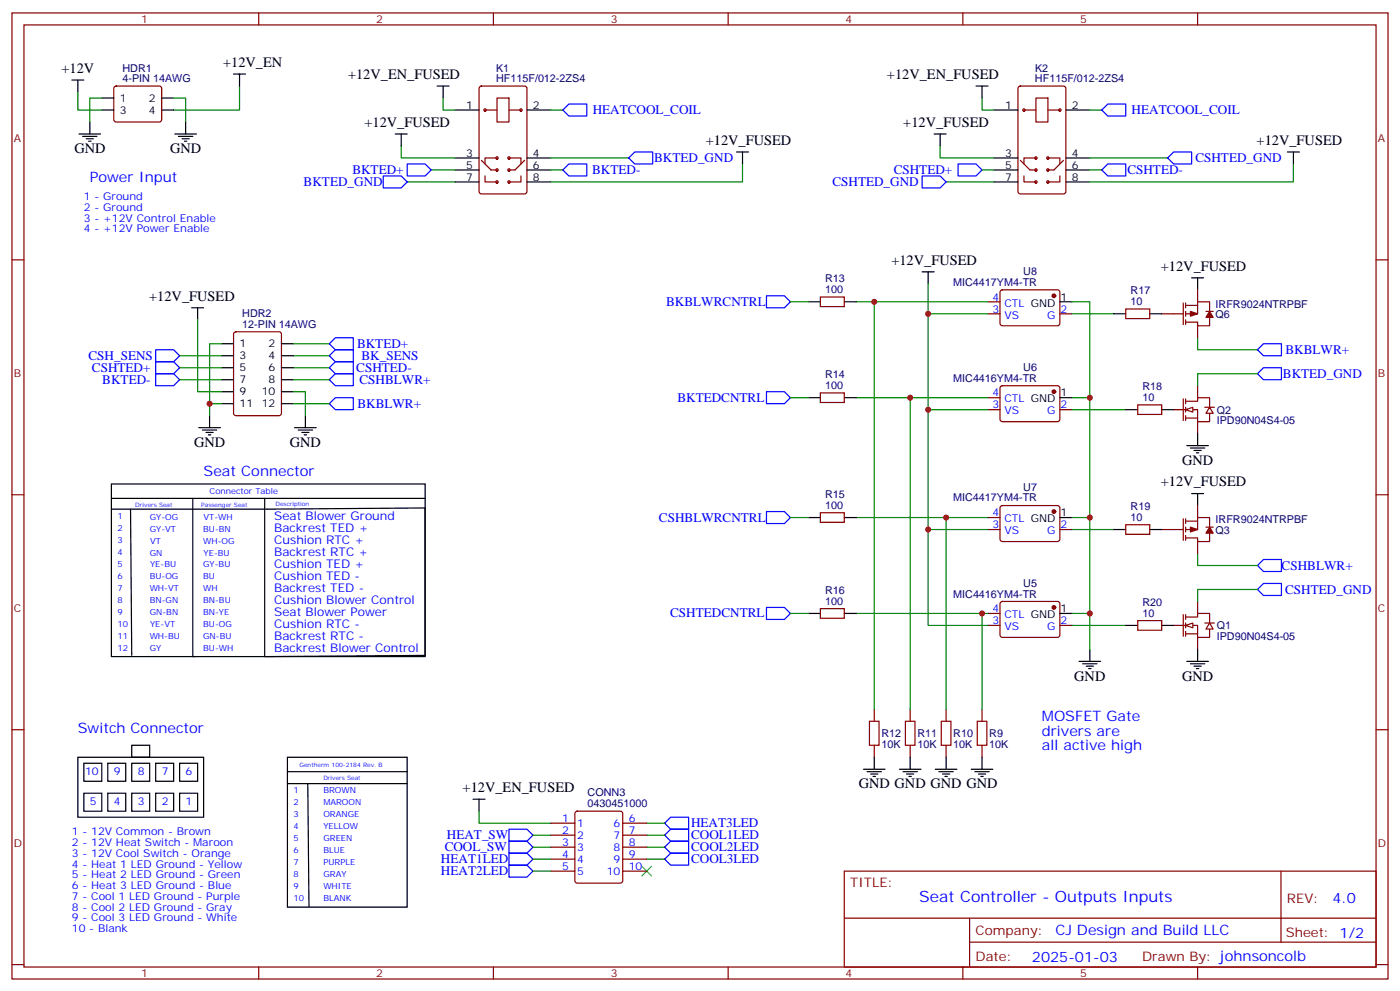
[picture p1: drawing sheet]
<svg xmlns="http://www.w3.org/2000/svg" width="412mm" height="292mm" viewBox="0 0 412 292" stroke-linecap="round" stroke-linejoin="round" font-family="sans-serif">
<g fill="none" stroke="#870000" stroke-width=".35">
<path d="M3.5 3.8h405.4v284.3h-405.4zM7.1 7.3h398.2v277.3h-398.2zM76.2 3.8v3.5M145.3 3.8v3.5M214.5 3.8v3.5M283.6 3.8v3.5M352.8 3.8v3.5M141.3 25.5l.5-.2h12.7l.7 .5v30.6l-.4 .6-13 .1-.6-.5-.1-30.6zM142.9 32.4h3.5M146.4 28.9h3.5v7h-3.5zM149.9 32.4h3.6M300.1 25.5l.5-.2h12.7l.6 .5 .1 30.6-.5 .6-12.9 .1-.7-.5v-30.6z"/>
<path d="M301.6 32.4h3.6M305.2 28.9h3.5v7h-3.5zM308.7 32.4h3.5M141.8 47.2l2.8 2.8h1.8M142.9 51.8v1.8h3.5M146.4 46.5h-3.5v1.8M149.9 46.5h3.6v1.8M153.5 51.8v1.8h-3.6M154.5 47.2l-2.8 2.8h-1.8M300.6 47.2l2.8 2.8h1.8M301.6 51.8v1.8h3.6M305.2 46.5h-3.6v1.8"/>
<path d="M308.7 46.5h3.5v1.8M312.2 51.8v1.8h-3.5M313.3 47.2l-2.9 2.8h-1.7M3.5 76.5h3.6M405.3 76.5h3.6M342.2 92.4h6.3M348.5 89.2v6.3M349.2 89.2v1.4M349.2 91.7v1.4M349.2 94.1v1.4M349.2 89.9h3.6M352.8 88.8h3.5v2.9"/>
<path d="M352.8 88.8v3.6h-3.6M352.8 85.3v3.5M352.8 95.9v3.5M355.2 91.7h2.2M356.3 93.4v2.5h-3.5v-1.1h-3.6M3.5 145.6h3.6M342.2 155.9h6.3M348.5 152.7v6.3M349.2 153.4h3.6M349.2 152.7v1.4M349.2 155.2v1.4M349.2 157.6v1.4"/>
<path d="M352.8 152.3h3.5v2.9M352.8 152.3v3.6h-3.6M352.8 148.8v3.5M352.8 159.4v3.5M355.2 155.2h2.2M356.3 156.9v2.5h-3.5v-1.1h-3.6M405.3 145.6h3.6M352.8 177v3.6M345.7 184.1h7.1v3.5h3.5v-2.5M348.5 180.9v6.4M349.2 181.6h3.6v-1h3.5v2.8M349.2 180.9v1.4"/>
<path d="M349.2 183.4v1.4M349.2 185.8v1.5M349.2 186.5h3.6M352.8 187.6v3.5M354.9 183.4h2.8M3.5 214.8h3.6M405.3 214.8h3.6M169.6 239l.4-.2h12.7l.7 .4v20l-.4 .7h-13l-.6-.4-.1-20zM162.3 242.3h7M162.3 245.8h7M162.3 249.3h7M162.3 252.9h7"/>
<path d="M162.3 256.4h7M183.4 242.3h7.1M183.4 245.8h7.1M183.4 249.3h7.1M183.4 252.9h7.1M183.4 256.4h7.1M248.7 256.4h156.6v28.2h-156.6zM377.3 256.4v20.9M248.7 270.2h156.5M285.6 277.3h119.6M285.6 270.2v14.2M3.5 283.9h3.6"/>
<path d="M76.2 284.6v3.5M145.3 284.6v3.5M214.5 284.6v3.5M283.6 284.6v3.5M352.8 284.6v3.5M405.3 283.9h3.6"/>
<circle cx="142.9" cy="32.4" r=".35"/>
<circle cx="153.5" cy="32.4" r=".35"/>
<circle cx="301.6" cy="32.4" r=".35"/>
<circle cx="312.2" cy="32.4" r=".35"/>
<circle cx="146.4" cy="50" r=".35"/>
<circle cx="146.4" cy="53.6" r=".35"/>
<circle cx="146.4" cy="46.5" r=".35"/>
<circle cx="149.9" cy="46.5" r=".35"/>
<circle cx="149.9" cy="50" r=".35"/>
<circle cx="149.9" cy="53.6" r=".35"/>
<circle cx="305.2" cy="46.5" r=".35"/>
<circle cx="305.2" cy="50" r=".35"/>
<circle cx="305.2" cy="53.6" r=".35"/>
<circle cx="308.7" cy="46.5" r=".35"/>
<circle cx="308.7" cy="50" r=".35"/>
<circle cx="308.7" cy="53.6" r=".35"/>
</g>
<g fill="none" stroke="#00f" stroke-width=".35">
<path d="M167.6 30.6h5.3v3.5h-5.3l-1.8-1.7zM326.3 30.6h5.3v3.5h-5.3l-1.7-1.7zM119.9 48.3h5.3l1.8 1.7-1.8 1.8h-5.3zM167.6 48.3h5.3v3.5h-5.3l-1.8-1.8zM282.2 48.3h5.3l1.8 1.7-1.8 1.8h-5.3zM326.3 48.3h5.3v3.5h-5.3l-1.7-1.8zM225.8 87.1h5.3l1.7 1.7-1.7 1.8h-5.3zM45.9 102.9h5.3l1.7 1.8-1.7 1.8h-5.3zM45.9 110h5.3l1.7 1.8-1.7 1.7h-5.3zM98.8 110h5.3v3.5h-5.3l-1.8-1.7zM98.8 117.1h5.3v3.5h-5.3l-1.8-1.8zM225.8 115.3h5.3l1.7 1.8-1.7 1.7h-5.3z"/>
<path d="M370.4 102.9l1.8-1.7h5.3v3.5h-5.3zM370.4 110l1.8-1.8h5.3v3.6h-5.3zM225.8 150.6h5.3l1.7 1.7-1.7 1.8h-5.3zM225.8 178.8h5.3l1.7 1.8-1.7 1.7h-5.3zM372.2 171.7h5.3v3.6h-5.3l-1.8-1.8zM372.2 164.7h5.3v3.5h-5.3l-1.8-1.8zM149.9 244.1h5.3l1.8 1.7-1.8 1.8h-5.3zM149.9 247.6h5.3l1.8 1.7-1.8 1.8h-5.3zM149.9 251.1h5.3l1.8 1.8-1.8 1.7h-5.3zM149.9 254.6h5.3l1.8 1.8-1.8 1.8h-5.3zM195.8 242.3l1.8-1.8h5.2v3.6h-5.2zM195.8 245.8l1.8-1.7h5.2v3.5h-5.2z"/>
<path d="M195.8 249.3l1.8-1.7h5.2v3.5h-5.2zM197.6 251.1h5.2v3.5h-5.2l-1.8-1.7z"/>
</g>
<g fill="none" stroke="#008700" stroke-width=".35">
<path d="M30 28.9h-3.5v7M70.6 25.3v7.1h-19.4M130.5 28.9v3.5h3.6M162.3 32.4h3.5M289.3 28.9v3.5h3.5M321 32.4h3.6M118.2 43v3.5h15.9M119.9 53.6h14.2M127 50h7.1M162.3 50h3.5M162.3 46.5h22.9M218.7 48.3v5.3h-56.4"/>
<path d="M289.3 50h3.5M321 50h3.6M352.8 99.4v3.5h17.6M86.4 104.7h10.6M86.4 108.2h10.6M352.8 162.9v3.5h17.6M141.1 238.8v3.5h21.2M157 245.8h5.3M157 249.3h5.3M157 252.9h5.3M157 256.4h5.3M190.5 245.8h5.3"/>
<path d="M190.5 249.3h5.3M190.5 252.9h5.3M190.5 242.3h5.3"/>
</g>
<g fill="none" stroke="#000" stroke-width=".35">
<path d="M21.2 23.6h3.5M22.9 23.6v3.5M23.3 39.4h6.3M26.5 35.9v3.5M68.8 21.8h3.5M70.6 21.8v3.5M128.8 25.3h3.5M130.5 25.3v3.6M134.1 32.4h7M155.2 32.4h7.1M287.5 25.3h3.5M289.3 25.3v3.6"/>
<path d="M292.8 32.4h7.1M314 32.4h7M24.3 40.1h4.3M25.4 40.9h2.1M26.1 41.6h.7M134.1 46.5h7M134.1 50h7M134.1 53.6h7M155.2 46.5h7.1M155.2 50h7.1M155.2 53.6h7.1M292.8 46.5h7.1"/>
<path d="M292.8 50h7.1M292.8 53.6h7.1M314 46.5h7M314 50h7M314 53.6h7M351 81.8h3.5M352.8 81.8v3.5M32.8 142.5h92.4v50.8h-92.4zM32.8 146.7h92.4M32.8 149.9h45.9M38.5 149.9l.3 43M56.8 146.7v46.6h.7"/>
<path d="M351 145.3h3.5M352.8 145.3v3.5M38.8 219.4h5.3v3.5h-5.3zM22.9 222.9h37.1v17.6h-37.1zM24.7 224.6h5.3v5.3h-5.3zM24.7 233.5h5.3v5.3h-5.3zM31.7 224.6h5.3v5.3h-5.3zM31.7 233.5h5.3v5.3h-5.3zM38.8 224.6h5.3v5.3h-5.3zM38.8 233.5h5.3v5.3h-5.3zM45.9 224.6h5.3v5.3h-5.3zM45.9 233.5h5.3v5.3h-5.3z"/>
<path d="M52.9 224.6h5.3v5.3h-5.3zM52.9 233.5h5.3v5.3h-5.3zM84.7 222.9h35.2v44.1h-35.2zM84.7 230.6h35.2M84.7 227.1h35.2M90.7 230.6l.3 36.4M139.3 235.2h3.6M141.1 235.2v3.6"/>
</g>
<path d="M189.1 255l2.8 2.8M191.9 255l-2.8 2.8" fill="none" stroke="#3c3" stroke-width=".35"/>
<g fill="#870000" stroke="#870000" stroke-width=".35">
<path d="M350.7 155.2l2.1 .7-2.1 .7z"/>
<path d="M356.3 155.2l1.1 1.7h-2.2z"/>
<path d="M350.7 91.7l2.1 .7-2.1 .7z"/>
<path d="M356.3 91.7l1.1 1.7h-2.2z"/>
</g>
<g fill="#fff" stroke="#870000" stroke-width=".35">
<path d="M356.3 183.4l1.1 1.7h-2.2z"/>
<path d="M349.2 184.1l2.2-.7v1.4z"/>
</g>
<path d="M348.5 117.4v6.4M349.2 118.1h3.6v-1h3.5v2.8M349.2 117.4v1.4M349.2 119.9v1.4M352.8 113.5v3.6M354.9 119.9h2.8M345.7 120.6h7.1v3.5h3.5v-2.5M349.2 122.3v1.5M349.2 123h3.6M352.8 124.1v3.5" fill="none" stroke="#870000" stroke-width=".35"/>
<g fill="#fff" stroke="#870000" stroke-width=".35">
<path d="M356.3 119.9l1.1 1.7h-2.2z"/>
<path d="M349.2 120.6l2.2-.7v1.4z"/>
</g>
<g fill="none" stroke="#000" stroke-width=".35">
<path d="M30 28.9h3.5M30 32.4h3.5M47.6 28.9h3.6M47.6 32.4h3.6M51.5 39.4h6.4M54.7 35.9v3.5M116.4 39.4h3.5M118.2 39.4v3.6M275.2 39.4h3.5M276.9 39.4v3.6M52.6 40.1h4.2M53.6 40.9h2.1"/>
<path d="M54.3 41.6h.7M217 44.7h3.5M218.7 44.7v3.6M379.2 44.7h3.6M381 44.7v3.6M56.4 90.6h3.6M58.2 90.6v3.5M238.1 88.8h3.6M248.7 88.8h3.5M271.6 80h3.6M273.4 80v3.5M312.2 88.8h3.5"/>
<path d="M328.1 92.4h3.5M338.7 92.4h3.5M65.3 101.2h3.5M65.3 104.7h3.5M65.3 108.2h3.5M65.3 111.8h3.5M65.3 115.3h3.5M65.3 118.8h3.5M82.9 101.2h3.5M82.9 104.7h3.5M82.9 108.2h3.5M82.9 111.8h3.5"/>
<path d="M82.9 115.3h3.5M82.9 118.8h3.5M238.1 117.1h3.6M248.7 117.1h3.5M312.2 117.1h3.5M58.6 125.9h6.3M59.6 126.6h4.3M60.7 127.3h2.1M61.4 128h.7M61.7 122.3v3.6M86.8 125.9h6.3M87.8 126.6h4.3"/>
<path d="M88.9 127.3h2.1M89.6 128h.7M90 122.3v3.6M331.6 120.6h3.5M342.2 120.6h3.5M349.6 131.2h6.4M350.7 131.9h4.2M351.7 132.6h2.1M352.4 133.3h.7M352.8 127.6v3.6M78 146.7v46.6l47.2-.4v-43.4l-46.5 .4M238.1 152.3h3.6"/>
<path d="M248.7 152.3h3.5M312.2 152.3h3.5M328.1 155.9h3.5M338.7 155.9h3.5M238.1 180.6h3.6M248.7 180.6h3.5M312.2 180.6h3.5M317.9 194.7h6.3M318.9 195.4h4.2M320 196.1h2.1M320.7 196.8h.7M321 191.1v3.6"/>
<path d="M331.6 184.1h3.5M342.2 184.1h3.5M349.6 194.7h6.4M350.7 195.4h4.2M351.7 196.1h2.1M352.4 196.8h.7M352.8 191.1v3.6M254.4 226.4h6.3M255.4 227.1h4.2M256.5 227.8h2.1M257.2 228.5h.7M257.5 222.9v3.5"/>
<path d="M264.9 226.4h6.4M266 227.1h4.2M267.1 227.8h2.1M267.8 228.5h.7M268.1 222.9v3.5M275.5 226.4h6.4M276.6 227.1h4.2M277.6 227.8h2.2M278.3 228.5h.7M278.7 222.9v3.5M286.1 226.4h6.4M287.2 227.1h4.2"/>
<path d="M288.2 227.8h2.1M288.9 228.5h.7M289.3 222.9v3.5"/>
</g>
<path d="M112.9 51.8h5.3l1.7 1.8-1.7 1.7h-5.3zM187 44.7h5.3v3.6h-5.3l-1.8-1.8zM271.6 51.8h5.3l1.8 1.8-1.8 1.7h-5.3zM345.7 44.7h5.3v3.6h-5.3l-1.7-1.8zM98.8 99.4h5.3v3.5h-5.3l-1.8-1.7zM45.9 106.5h5.3l1.7 1.7-1.7 1.8h-5.3zM97 104.7l1.8-1.8h5.3v3.6h-5.3zM97 108.2l1.8-1.7h5.3v3.5h-5.3z" fill="none" stroke="#00f" stroke-width=".35"/>
<g fill="none" stroke="#008700" stroke-width=".35">
<path d="M22.9 27.1v5.3h7.1M51.2 28.9h3.5v7M276.9 43v3.5h15.9M278.7 53.6h14.1M321 46.5h23M381 48.3v5.3h-60M58.2 94.1v21.2h7.1M232.8 88.8h5.3M252.2 88.8h38.8M257.5 88.8v120M273.4 83.5v100.6h17.6M273.4 92.4h17.6"/>
<path d="M315.7 88.8h5.3v28.3M315.7 92.4h12.4M52.9 108.2h12.4M52.9 104.7h12.4M52.9 111.8h12.4M65.3 118.8h-3.6v3.5M65.3 101.2h-3.6v17.6M86.4 115.3h3.6v7M86.4 101.2h10.6M86.4 118.8h10.6M86.4 111.8h10.6M232.8 117.1h5.3"/>
<path d="M252.2 117.1h38.8M268.1 117.1v91.7M315.7 117.1h5.3v35.2M370.4 110h-17.6v3.5M273.4 120.6h17.6M315.7 120.6h15.9M232.8 152.3h5.3M252.2 152.3h38.8M273.4 155.9h17.6M278.7 152.3v56.5M315.7 152.3h5.3v28.3M315.7 155.9h12.4"/>
<path d="M370.4 173.5h-17.6v3.5M232.8 180.6h5.3M252.2 180.6h38.8M289.3 180.6v28.2M315.7 180.6h5.3v10.5M315.7 184.1h15.9"/>
</g>
<g fill="none" stroke="#870000" stroke-width=".35">
<path d="M33.7 25.5l.5-.2h12.7l.5 .2 .2 .5v9.5l-.7 .4-13-.1-.4-.6v-9.2zM69 97.9l.5-.3h12.7l.6 .5 .1 23.5-.5 .7h-12.9l-.7-.4v-23.5zM241.7 87.4h7v2.8h-7zM291 92.4h3.6M291 88.8h3.6M294.8 85.5l.5-.2 16.5 .1 .4 .6-.1 9.5-.6 .4-16.5-.1-.4-.6v-9.2zM312.2 92.4h3.5M331.6 90.9h7.1v2.9h-7.1zM241.7 115.6h7v2.9h-7zM291 117.1h3.6M294.8 113.7l.5-.2 16.5 .1 .4 .6-.1 9.5-.6 .4-16.5-.1-.4-.6v-9.2zM335.1 119.2h7.1v2.8h-7.1z"/>
<path d="M291 120.6h3.6M312.2 120.6h3.5M241.7 150.9h7v2.8h-7zM291 155.9h3.6M291 152.3h3.6M294.8 149l.5-.2 16.5 .1 .4 .6-.1 9.5-.6 .4-16.5-.1-.4-.6v-9.2zM312.2 155.9h3.5M331.6 154.4h7.1v2.9h-7.1zM241.7 179.1h7v2.9h-7zM294.8 177.2l.5-.2 16.5 .1 .4 .6-.1 9.5-.6 .4-16.5-.1-.4-.6v-9.2zM291 184.1h3.6M291 180.6h3.6"/>
<path d="M312.2 184.1h3.5M335.1 182.7h7.1v2.8h-7.1zM257.5 208.8v3.5M257.5 219.4v3.5M268.1 208.8v3.5M268.1 219.4v3.5M278.7 208.8v3.5M278.7 219.4v3.5M289.3 208.8v3.5M289.3 219.4v3.5"/>
</g>
<g fill="#870000" stroke="#870000" stroke-width=".35">
<circle cx="310.4" cy="178.8" r=".53"/>
<circle cx="310.4" cy="115.3" r=".53"/>
<circle cx="310.4" cy="150.6" r=".53"/>
<circle cx="310.4" cy="87.1" r=".53"/>
</g>
<path d="M256.1 212.3h2.8v7.1h-2.8zM266.7 212.3h2.8v7.1h-2.8zM277.3 212.3h2.8v7.1h-2.8zM287.9 212.3h2.8v7.1h-2.8z" fill="none" stroke="#a10000" stroke-width=".35"/>
<g fill="#c00">
<circle cx="61.7" cy="118.8" r=".88"/>
<circle cx="321" cy="180.6" r=".88"/>
<circle cx="321" cy="152.3" r=".88"/>
<circle cx="321" cy="117.1" r=".88"/>
<circle cx="273.4" cy="155.9" r=".88"/>
<circle cx="273.4" cy="120.6" r=".88"/>
<circle cx="273.4" cy="92.4" r=".88"/>
<circle cx="289.3" cy="180.6" r=".88"/>
<circle cx="278.7" cy="152.3" r=".88"/>
<circle cx="268.1" cy="117.1" r=".88"/>
<circle cx="257.5" cy="88.8" r=".88"/>
</g>
<text font-size="4.6" fill="#00f" x="270.8" y="265.4">Seat Controller - Outputs Inputs</text>
<g font-size="4.2">
<text x="18.1" y="21.5">+12V</text>
<text x="65.7" y="19.7">+12V_EN</text>
<text x="102.5" y="23.2">+12V_EN_FUSED</text>
<text x="261.3" y="23.2">+12V_EN_FUSED</text>
<text x="107.3" y="37.3">+12V_FUSED</text>
<text x="266.1" y="37.3">+12V_FUSED</text>
<text x="21.9" y="45.1">GND</text>
<text x="50.1" y="45.1">GND</text>
<text x="207.9" y="42.6">+12V_FUSED</text>
<text x="370.2" y="42.6">+12V_FUSED</text>
<text x="262.6" y="77.9">+12V_FUSED</text>
<text x="341.9" y="79.7">+12V_FUSED</text>
<text x="43.9" y="88.5">+12V_FUSED</text>
<text x="57.1" y="131.5">GND</text>
<text x="85.4" y="131.5">GND</text>
<text x="348.2" y="136.8">GND</text>
<text x="341.9" y="143.2">+12V_FUSED</text>
<text x="316.4" y="200.3">GND</text>
<text x="348.2" y="200.3">GND</text>
<text x="136.3" y="233.1">+12V_EN_FUSED</text>
<text x="252.9" y="232.1">GND GND GND GND</text>
</g>
<g font-size="4.2" fill="#00f">
<text x="26.5" y="53.6">Power Input</text>
<text x="60" y="140">Seat Connector</text>
<text x="22.9" y="215.8">Switch Connector</text>
<text x="306.9" y="212.3">MOSFET Gate</text>
<text x="306.9" y="216.5">drivers are</text>
<text x="306.9" y="220.8">all active high</text>
<text x="392.5" y="265.7">4.0</text>
<text x="310.9" y="275.2">CJ Design and Build LLC</text>
<text x="304" y="283">2025-01-03</text>
</g>
<g font-size="3.9" fill="#00f">
<text x="174.6" y="33.6">HEATCOOL_COIL</text>
<text x="333.3" y="33.6">HEATCOOL_COIL</text>
<text x="192.7" y="47.7">BKTED_GND</text>
<text x="352.1" y="47.7">CSHTED_GND</text>
<text x="103.8" y="51.3">BKTED+</text>
<text x="174.4" y="51.3">BKTED-</text>
<text x="263.3" y="51.3">CSHTED+</text>
<text x="332.1" y="51.3">CSHTED-</text>
<text x="89.5" y="54.8">BKTED_GND</text>
<text x="245.2" y="54.8">CSHTED_GND</text>
<text x="196.2" y="90.1">BKBLWRCNTRL</text>
<text x="26.1" y="106">CSH_SENS</text>
<text x="105.2" y="102.4">BKTED+</text>
<text x="106.5" y="106">BK_SENS</text>
<text x="378.7" y="104.2">BKBLWR+</text>
<text x="27.1" y="109.5">CSHTED+</text>
<text x="30.1" y="113.1">BKTED-</text>
<text x="104.9" y="109.5">CSHTED-</text>
<text x="105.9" y="113.1">CSHBLWR+</text>
<text x="377.9" y="111.2">BKTED_GND</text>
<text x="199.5" y="118.3">BKTEDCNTRL</text>
<text x="105.3" y="120">BKBLWR+</text>
<text x="194.1" y="153.5">CSHBLWRCNTRL</text>
<text x="377.5" y="167.7">CSHBLWR+</text>
<text x="378.6" y="174.7">CSHTED_GND</text>
<text x="197.4" y="181.7">CSHTEDCNTRL</text>
<text x="203.6" y="243.5">HEAT3LED</text>
<text x="131" y="250.6">COOL_SW</text>
<text x="131.6" y="247.1">HEAT_SW</text>
<text x="203.6" y="247">COOL1LED</text>
<text x="203.6" y="250.5">COOL2LED</text>
<text x="129.9" y="254.1">HEAT1LED</text>
<text x="129.9" y="257.7">HEAT2LED</text>
<text x="203.6" y="254.1">COOL3LED</text>
</g>
<g font-size="3.9" fill="#800">
<text x="250.5" y="261">TITLE:</text>
<text x="379.1" y="265.7">REV:</text>
<text x="287.4" y="275.2">Company:</text>
<text x="378.7" y="275.8">Sheet: 1/2</text>
<text x="287.4" y="282.9">Date:</text>
<text x="336.4" y="282.9">Drawn By: johnsoncolb</text>
</g>
<g font-size="3.5" fill="#00f">
<text x="80.8" y="153">Seat Blower Ground</text>
<text x="80.8" y="156.6">Backrest TED +</text>
<text x="80.8" y="160.1">Cushion RTC +</text>
<text x="80.8" y="163.6">Backrest RTC +</text>
<text x="80.8" y="167.1">Cushion TED +</text>
<text x="80.8" y="170.7">Cushion TED -</text>
<text x="80.8" y="174.2">Backrest TED -</text>
<text x="80.8" y="177.7">Cushion Blower Control</text>
<text x="80.8" y="181.3">Seat Blower Power</text>
<text x="80.8" y="184.8">Cushion RTC -</text>
<text x="80.8" y="188.3">Backrest RTC -</text>
<text x="80.8" y="191.8">Backrest Blower Control</text>
</g>
<g font-size="3.2" fill="#800">
<text x="41.6" y="6.8">1</text>
<text x="110.8" y="6.8">2</text>
<text x="179.9" y="6.8">3</text>
<text x="249.1" y="6.8">4</text>
<text x="318.2" y="6.8">5</text>
<text x="4.1" y="41.9">A</text>
<text x="405.9" y="41.9">A</text>
<text x="4.1" y="111.1">B</text>
<text x="405.9" y="111.1">B</text>
<text x="4.1" y="180.2">C</text>
<text x="405.9" y="180.2">C</text>
<text x="4.1" y="249.3">D</text>
<text x="405.9" y="249.3">D</text>
<text x="41.6" y="287.6">1</text>
<text x="110.8" y="287.6">2</text>
<text x="179.9" y="287.6">3</text>
<text x="249.1" y="287.6">4</text>
<text x="318.2" y="287.6">5</text>
</g>
<g font-size="3.2" fill="#000080">
<text x="36.1" y="21.1">HDR1</text>
<text x="146.1" y="21.3">K1</text>
<text x="304.9" y="21.3">K2</text>
<text x="36.1" y="24.3">4-PIN 14AWG</text>
<text x="146.1" y="24.3">HF115F/012-2ZS4</text>
<text x="304.9" y="24.3">HF115F/012-2ZS4</text>
<text x="243.1" y="83.1">R13</text>
<text x="301.4" y="80.9">U8</text>
<text x="243.1" y="86.4">100</text>
<text x="280.8" y="84.1">MIC4417YM4-TR</text>
<text x="333" y="89.9">10</text>
<text x="333" y="86.7">R17</text>
<text x="71.4" y="93.4">HDR2</text>
<text x="358.1" y="90.5">IRFR9024NTRPBF</text>
<text x="358.1" y="93.6">Q6</text>
<text x="71.4" y="96.6">12-PIN 14AWG</text>
<text x="243.1" y="111.4">R14</text>
<text x="280.8" y="112.4">MIC4416YM4-TR</text>
<text x="301.4" y="109.1">U6</text>
<text x="243.1" y="114.6">100</text>
<text x="336.6" y="118.1">10</text>
<text x="336.6" y="114.9">R18</text>
<text x="358.4" y="124.9">IPD90N04S4-05</text>
<text x="358.4" y="121.7">Q2</text>
<text x="243.1" y="149.9">100</text>
<text x="243.1" y="146.6">R15</text>
<text x="280.8" y="147.6">MIC4417YM4-TR</text>
<text x="301.4" y="144.4">U7</text>
<text x="333" y="153.4">10</text>
<text x="333" y="150.2">R19</text>
<text x="358.1" y="154">IRFR9024NTRPBF</text>
<text x="358.1" y="157.1">Q3</text>
<text x="301.4" y="172.6">U5</text>
<text x="243.1" y="178.1">100</text>
<text x="243.1" y="174.9">R16</text>
<text x="280.8" y="175.9">MIC4416YM4-TR</text>
<text x="336.6" y="178.4">R20</text>
<text x="336.6" y="181.6">10</text>
<text x="358.4" y="185.2">Q1</text>
<text x="358.4" y="188.4">IPD90N04S4-05</text>
<text x="259.6" y="220.1">10K</text>
<text x="259.6" y="217">R12</text>
<text x="270.2" y="220.1">10K</text>
<text x="270.2" y="217">R11</text>
<text x="280.8" y="220.1">10K</text>
<text x="280.8" y="217">R10</text>
<text x="291.4" y="220.1">10K</text>
<text x="291.4" y="217">R9</text>
<text x="173.1" y="237.6">0430451000</text>
<text x="173.1" y="234.4">CONN3</text>
</g>
<g font-size="3.2">
<text x="35.3" y="29.9">1</text>
<text x="43.8" y="29.9">2</text>
<text x="35.3" y="33.4">3</text>
<text x="43.8" y="33.4">4</text>
<text x="137.3" y="32">1</text>
<text x="157" y="32">2</text>
<text x="296.1" y="32">1</text>
<text x="315.7" y="32">2</text>
<text x="137.3" y="46.1">3</text>
<text x="157" y="46.1">4</text>
<text x="296.1" y="46.1">3</text>
<text x="315.7" y="46.1">4</text>
<text x="137.3" y="49.7">5</text>
<text x="137.3" y="53.2">7</text>
<text x="157" y="49.7">6</text>
<text x="157" y="53.2">8</text>
<text x="296.1" y="49.7">5</text>
<text x="296.1" y="53.2">7</text>
<text x="315.7" y="49.7">6</text>
<text x="315.7" y="53.2">8</text>
<text x="312.4" y="88.5">1</text>
<text x="70.6" y="102.2">1</text>
<text x="70.6" y="105.8">3</text>
<text x="79.1" y="102.2">2</text>
<text x="79.1" y="105.8">4</text>
<text x="70.6" y="109.3">5</text>
<text x="70.6" y="112.8">7</text>
<text x="79.1" y="109.3">6</text>
<text x="79.1" y="112.8">8</text>
<text x="70.6" y="116.3">9</text>
<text x="70.6" y="119.9">11</text>
<text x="77.1" y="116.3">10</text>
<text x="77.1" y="119.9">12</text>
<text x="312.4" y="116.7">1</text>
<text x="312.4" y="152">1</text>
<text x="312.4" y="180.2">1</text>
</g>
<g font-size="3.2" fill="#00f">
<text x="24.7" y="58.8">1 - Ground</text>
<text x="24.7" y="62">2 - Ground</text>
<text x="24.7" y="65.2">3 - +12V Control Enable</text>
<text x="24.7" y="68.4">4 - +12V Power Enable</text>
<text x="292.4" y="88.5">4</text>
<text x="292.4" y="92">3</text>
<text x="295.9" y="93.8">VS</text>
<text x="295.9" y="90.2">CTL GND</text>
<text x="308.4" y="93.8">G</text>
<text x="312.4" y="92">2</text>
<text x="292.4" y="116.7">4</text>
<text x="295.9" y="118.5">CTL GND</text>
<text x="292.4" y="120.2">3</text>
<text x="295.9" y="122">VS</text>
<text x="308.4" y="122">G</text>
<text x="312.4" y="120.2">2</text>
<text x="292.4" y="155.5">3</text>
<text x="292.4" y="152">4</text>
<text x="295.9" y="153.7">CTL GND</text>
<text x="312.4" y="155.5">2</text>
<text x="295.9" y="157.3">VS</text>
<text x="308.4" y="157.3">G</text>
<text x="292.4" y="183.7">3</text>
<text x="292.4" y="180.2">4</text>
<text x="295.9" y="185.5">VS</text>
<text x="295.9" y="182">CTL GND</text>
<text x="308.4" y="185.5">G</text>
<text x="312.4" y="183.7">2</text>
<text x="25" y="228.2">10</text>
<text x="33.5" y="228.2">9</text>
<text x="40.6" y="228.2">8</text>
<text x="47.6" y="228.2">7</text>
<text x="54.7" y="228.2">6</text>
<text x="26.5" y="237">5</text>
<text x="33.5" y="237">4</text>
<text x="40.6" y="237">3</text>
<text x="47.6" y="237">2</text>
<text x="54.7" y="237">1</text>
<text x="21.2" y="245.8">1 - 12V Common - Brown</text>
<text x="165.6" y="241.9">1</text>
<text x="165.6" y="245.5">2</text>
<text x="170" y="243.3">1</text>
<text x="180.7" y="243.3">6</text>
<text x="185.2" y="241.9">6</text>
<text x="185.2" y="245.5">7</text>
<text x="21.2" y="249">2 - 12V Heat Switch - Maroon</text>
<text x="165.6" y="249">3</text>
<text x="170" y="246.9">2</text>
<text x="170" y="250.4">3</text>
<text x="180.7" y="246.9">7</text>
<text x="180.7" y="250.4">8</text>
<text x="185.2" y="249">8</text>
<text x="21.2" y="252.2">3 - 12V Cool Switch - Orange</text>
<text x="21.2" y="255.3">4 - Heat 1 LED Ground - Yellow</text>
<text x="165.6" y="252.5">4</text>
<text x="165.6" y="256">5</text>
<text x="170" y="253.9">4</text>
<text x="170" y="257.5">5</text>
<text x="178.7" y="257.5">10</text>
<text x="180.7" y="253.9">9</text>
<text x="185.2" y="252.5">9</text>
<text x="185.2" y="256">10</text>
<text x="21.2" y="258.5">5 - Heat 2 LED Ground - Green</text>
<text x="21.2" y="261.7">6 - Heat 3 LED Ground - Blue</text>
<text x="21.2" y="264.9">7 - Cool 1 LED Ground - Purple</text>
<text x="21.2" y="268">8 - Cool 2 LED Ground - Gray</text>
<text x="21.2" y="271.2">9 - Cool 3 LED Ground - White</text>
<text x="21.2" y="274.4">10 - Blank</text>
</g>
<g font-size="2.5" fill="#00f">
<text x="61.7" y="145.3">Connector Table</text>
<text x="34.6" y="152.7">1</text>
<text x="44.1" y="153">GY-OG</text>
<text x="60" y="153">VT-WH</text>
<text x="34.6" y="156.2">2</text>
<text x="34.6" y="159.7">3</text>
<text x="44.1" y="156.5">GY-VT</text>
<text x="44.2" y="160">VT</text>
<text x="59.8" y="156.5">BU-BN</text>
<text x="59.8" y="160">WH-OG</text>
<text x="34.6" y="163.3">4</text>
<text x="34.6" y="166.8">5</text>
<text x="44.1" y="163.5">GN</text>
<text x="44.2" y="167">YE-BU</text>
<text x="59.8" y="167">GY-BU</text>
<text x="60" y="163.5">YE-BU</text>
<text x="34.6" y="170.3">6</text>
<text x="34.6" y="173.8">7</text>
<text x="44.1" y="170.5">BU-OG</text>
<text x="59.8" y="170.5">BU</text>
<text x="34.6" y="177.4">8</text>
<text x="44.1" y="177.5">BN-GN</text>
<text x="44.1" y="174">WH-VT</text>
<text x="59.8" y="177.5">BN-BU</text>
<text x="59.8" y="174">WH</text>
<text x="34.6" y="180.9">9</text>
<text x="34.6" y="184.4">10</text>
<text x="44.1" y="181">GN-BN</text>
<text x="44.2" y="184.5">YE-VT</text>
<text x="59.8" y="181">BN-YE</text>
<text x="59.8" y="184.5">BU-OG</text>
<text x="34.6" y="188">11</text>
<text x="34.6" y="191.5">12</text>
<text x="44.1" y="191.5">GY</text>
<text x="44.1" y="188">WH-BU</text>
<text x="59.8" y="191.5">BU-WH</text>
<text x="59.8" y="188">GN-BU</text>
<text x="86.4" y="233.5">1</text>
<text x="95.2" y="233.5">BROWN</text>
<text x="86.4" y="237">2</text>
<text x="95.2" y="237">MAROON</text>
<text x="86.4" y="244.1">4</text>
<text x="86.4" y="240.5">3</text>
<text x="95.2" y="244.1">YELLOW</text>
<text x="95.2" y="240.5">ORANGE</text>
<text x="86.4" y="251.1">6</text>
<text x="86.4" y="247.6">5</text>
<text x="95.2" y="251.1">BLUE</text>
<text x="95.2" y="247.6">GREEN</text>
<text x="86.4" y="254.6">7</text>
<text x="95.2" y="254.6">PURPLE</text>
<text x="86.4" y="261.7">9</text>
<text x="86.4" y="258.2">8</text>
<text x="95.2" y="261.7">WHITE</text>
<text x="95.2" y="258.2">GRAY</text>
<text x="86.4" y="265.2">10</text>
<text x="95.2" y="265.2">BLANK</text>
</g>
<g font-size="1.8" fill="#00f">
<text x="39.9" y="149.2">Drivers Seat</text>
<text x="59.3" y="149.2">Passenger Seat</text>
<text x="81.1" y="148.8">Description</text>
<text x="88.2" y="225.7">Gentherm 100-2184 Rev. B</text>
<text x="95.2" y="229.6">Drivers Seat</text>
</g>
</svg>
